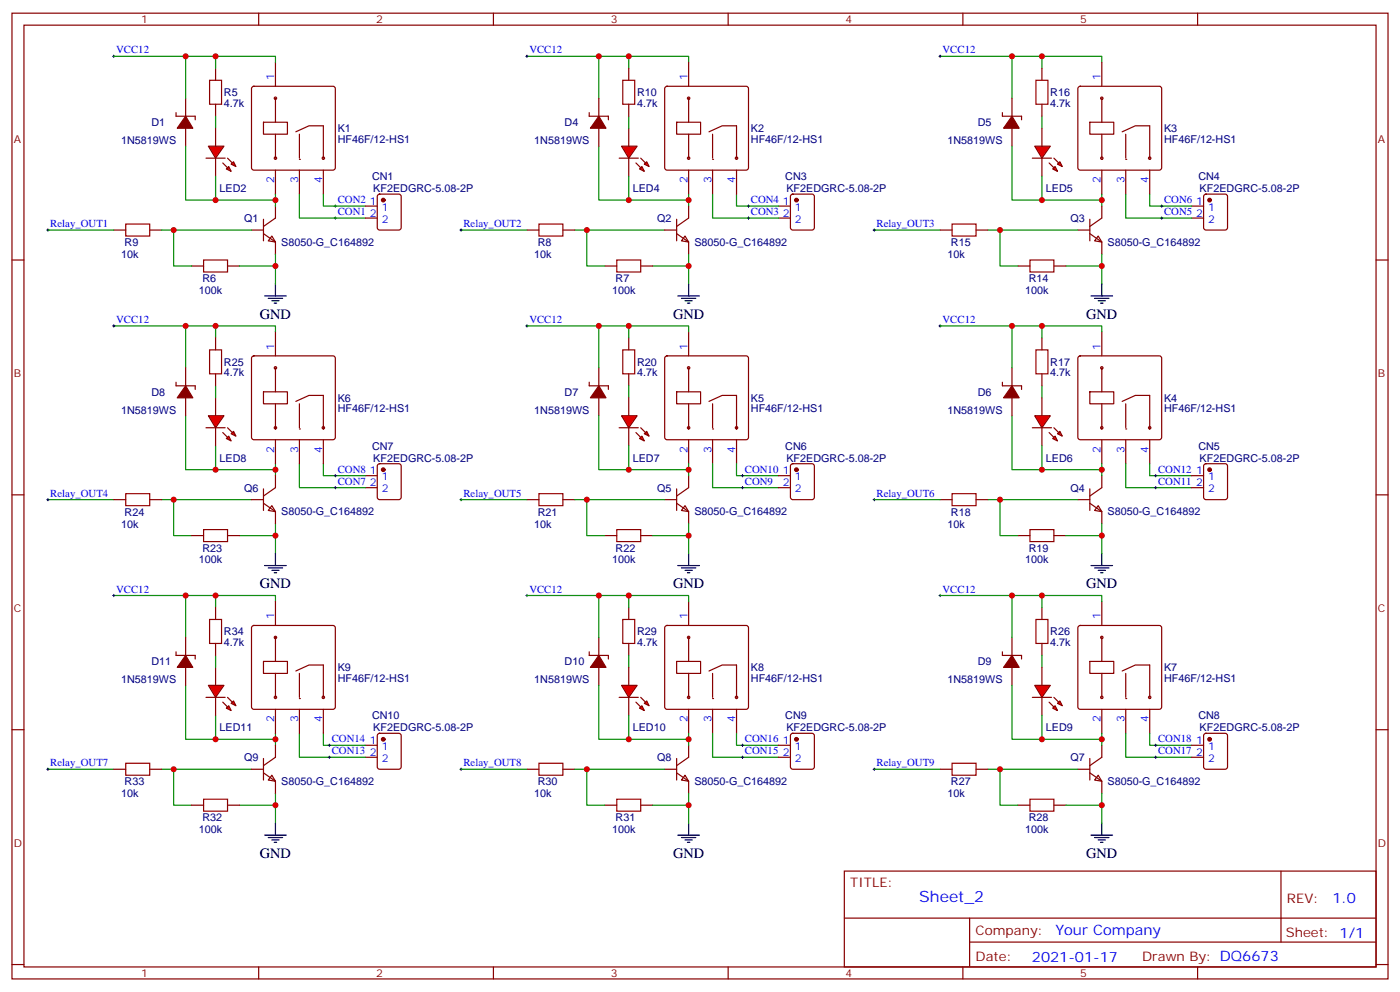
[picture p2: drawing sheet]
<svg xmlns="http://www.w3.org/2000/svg" width="412mm" height="292mm" viewBox="0 0 412 292" stroke-linecap="round" stroke-linejoin="round" font-family="sans-serif">
<g fill="none" stroke="#870000" stroke-width=".35">
<path d="M3.5 3.9h405.4v284.3h-405.4zM7.1 7.4h398.2v277.3h-398.2zM76.2 3.9v3.5M145.3 3.9v3.5M214.5 3.9v3.5M283.6 3.9v3.5M352.8 3.9v3.5M63.5 20.1v3.5M63.5 30.7v3.5M3.5 76.6h3.6M405.3 76.6h3.6M3.5 145.7h3.6"/>
<path d="M405.3 145.7h3.6M3.5 214.8h3.6M405.3 214.8h3.6M248.7 256.5h156.6v28.2h-156.6zM377.3 256.5v20.9M248.7 270.3h156.5M285.6 277.4h119.6M285.6 270.3v14.1M3.5 284h3.6M76.2 284.7v3.5M145.3 284.7v3.5M214.5 284.7v3.5"/>
<path d="M283.6 284.7v3.5M352.8 284.7v3.5M405.3 284h3.6"/>
</g>
<path d="M61.7 23.6h3.6v7.1h-3.6z" fill="none" stroke="#a10000" stroke-width=".35"/>
<path d="M63.5 34.2v3.5" fill="none" stroke="#008700" stroke-width=".35"/>
<path d="M33.2 16.6h.7M33.5 16.2v.7M13.8 67.7h.7M14.1 67.4v.7" fill="none" stroke="#000" stroke-width=".29"/>
<g fill="#f00" stroke="#870000" stroke-width=".35">
<path d="M61.4 43h4.6l-2.5 3.6z"/>
<path d="M60.7 46.6h5.6z"/>
</g>
<g fill="#870000" stroke="#870000" stroke-width=".35">
<path d="M67 46.6l1.4 1.4z"/>
<path d="M65.6 48l1.4 1.4z"/>
</g>
<g fill="#f00" stroke="#870000" stroke-width=".35">
<path d="M68.8 47.6l.7 1.4-1.4-.7z"/>
<path d="M66.7 49.7l.7-.7 .7 1.4z"/>
</g>
<g fill="none" stroke="#870000" stroke-width=".35">
<path d="M81.1 18.3v7.1M63.5 37.7v5.3M74.3 25.6l.5-.2h23.3l.5 .2 .2 .5v23.3l-.3 .5-.4 .2h-23.3l-.5-.2-.2-.5v-23.3zM77.6 36h7.1v3.5h-7.1zM81.1 28.9v7.1M81.1 39.5v7.1M88.2 39.5v7.1M95.2 37h-4.2l-3.9 1.8M63.5 46.6v5.3M81.1 50.1v7.1M88.2 50.1v7.1M95.2 50.1v7.1"/>
<circle cx="81.1" cy="28.9" r=".35"/>
<circle cx="81.1" cy="46.6" r=".35"/>
<circle cx="95.2" cy="46.6" r=".35"/>
</g>
<circle cx="88.2" cy="46.9" r=".18" fill="#870000"/>
<g fill="none" stroke="#870000" stroke-width=".35">
<path d="M202.8 18.3v7.1M51.9 33.2v1h5.6v1.1M54.7 28.9v5.3M54.7 37.7v5.3M95.2 37v9.6M173.6 33.2v1h5.6v1.1M176.4 28.9v5.3M176.4 37.7v5.3M196 25.6l.5-.2h23.3l.5 .2 .2 .5v23.3l-.2 .5-.5 .2h-23.3l-.5-.2-.2-.5v-23.3zM199.3 36h7.1v3.5h-7.1zM202.8 28.9v7.1M202.8 39.5v7.1"/>
<path d="M209.9 39.5v7.1M217 37h-4.3l-3.9 1.8M111.4 57.4l.4-.2h5.7l.6 .4 .1 9.4-.5 .7h-5.9l-.6-.4-.1-9.4zM202.8 50.1v7.1M209.9 50.1v7.1M217 50.1v7.1M233.1 57.4l.4-.2h5.7l.6 .4 .1 9.4-.5 .7h-5.9l-.6-.4-.1-9.4zM33.5 67.7h3.5M44.1 67.7h3.5M56.4 78.3h3.6M67 78.3h3.6M74.1 67.7h3.5"/>
<path d="M77.6 68.8l3.5 2.5v3.5M77.6 64.6v6.3M80.1 69.5l1 1.8-2.1-.4zM81.1 60.7v3.5l-3.5 2.5M107.6 60.7h3.5M107.6 64.2h3.5M155.2 67.7h3.5M165.8 67.7h3.5M178.2 78.3h3.5M188.7 78.3h3.6M195.8 67.7h3.5M199.3 68.8l3.5 2.5v3.5"/>
<path d="M199.3 64.6v6.3M201.8 69.5l1 1.8-2.1-.4zM202.8 60.7v3.5l-3.5 2.5M229.3 60.7h3.5M229.3 64.2h3.5"/>
<circle cx="202.8" cy="28.9" r=".35"/>
<circle cx="202.8" cy="46.6" r=".35"/>
<circle cx="217" cy="46.6" r=".35"/>
</g>
<g fill="none" stroke="#008700" stroke-width=".35">
<path d="M33.5 16.6h47.6v1.7M54.7 16.6v12.3M63.5 16.6v3.5M155.2 16.6h47.6v1.7M176.4 16.6v12.3M185.2 16.6v3.5M54.7 43v15.9h8.8M63.5 51.9v7h17.6v-1.7M81.1 58.9v1.8M88.2 57.2v7h19.4M95.2 57.2v3.5h12.4M176.4 43v15.9h8.8"/>
<path d="M185.2 51.9v7h17.6v-1.7M202.8 58.9v1.8M209.9 57.2v7h19.4M217 57.2v3.5h12.3M14.1 67.7h19.4M47.6 67.7h26.5M51.2 67.7v10.6h5.2M70.6 78.3h10.5M81.1 74.8v8.8M135.8 67.7h19.4M169.3 67.7h26.5M172.9 67.7v10.6h5.3"/>
<path d="M192.3 78.3h10.5M202.8 74.8v8.8"/>
</g>
<path d="M98.4 64.2h.7M98.4 60.7h.7M98.8 60.3v.7M98.8 63.9v.7" fill="none" stroke="#000" stroke-width=".29"/>
<path d="M37 66h7.1v3.5h-7.1zM60 76.6h7v3.5h-7zM158.7 66h7.1v3.5h-7.1zM181.7 76.6h7v3.5h-7z" fill="none" stroke="#a10000" stroke-width=".35"/>
<path d="M78 87.1h6.3M79 87.8h4.3M80.1 88.5h2.1M80.8 89.3h.7M81.1 83.6v3.5M199.7 87.1h6.3M200.7 87.8h4.3M201.8 88.5h2.1M202.5 89.3h.7M202.8 83.6v3.5" fill="none" stroke="#000" stroke-width=".35"/>
<g fill="#870000" stroke="#870000" stroke-width=".35">
<path d="M54.7 34.2l2.1 3.5h-4.6z"/>
<path d="M176.4 34.2l2.1 3.5h-4.6z"/>
<circle cx="112.9" cy="58.9" r=".53"/>
<circle cx="234.6" cy="58.9" r=".53"/>
</g>
<circle cx="209.9" cy="46.9" r=".18" fill="#870000"/>
<path d="M217 37v9.6" fill="none" stroke="#870000" stroke-width=".35"/>
<g fill="#f00" stroke="#870000" stroke-width=".35">
<path d="M183.1 43h4.6l-2.5 3.6z"/>
<path d="M182.4 46.6h5.6z"/>
</g>
<g fill="#870000" stroke="#870000" stroke-width=".35">
<path d="M188.7 46.6l1.4 1.4z"/>
<path d="M187.3 48l1.4 1.4z"/>
</g>
<g fill="#f00" stroke="#870000" stroke-width=".35">
<path d="M190.5 47.6l.7 1.4-1.4-.7z"/>
<path d="M188.4 49.7l.7-.7 .7 1.4z"/>
</g>
<g fill="none" stroke="#870000" stroke-width=".35">
<path d="M324.6 18.3v7.1M185.2 20.1v3.5M185.2 30.7v3.5M185.2 37.7v5.3M295.3 33.2v1h5.6v1.1M298.1 28.9v5.3M298.1 37.7v5.3M317.7 25.6l.5-.2h23.3l.5 .2 .2 .5v23.3l-.2 .5-.5 .2h-23.3l-.5-.2-.2-.5v-23.3zM321 36h7.1v3.5h-7.1zM324.6 28.9v7.1M324.6 39.5v7.1M331.6 39.5v7.1"/>
<path d="M338.7 37h-4.3l-3.8 1.8M185.2 46.6v5.3M324.6 50.1v7.1M331.6 50.1v7.1M338.7 50.1v7.1M354.8 57.4l.4-.2h5.7l.6 .4 .1 9.4-.5 .7h-5.9l-.6-.4-.1-9.4zM276.9 67.7h3.6M287.5 67.7h3.5M299.9 78.3h3.5M310.4 78.3h3.6M317.5 67.7h3.5M321 68.8l3.6 2.5v3.5"/>
<path d="M321 64.6v6.3M323.5 69.5l1.1 1.8-2.2-.4zM324.6 60.7v3.5l-3.6 2.5M351 60.7h3.5M351 64.2h3.5"/>
<circle cx="324.6" cy="28.9" r=".35"/>
<circle cx="324.6" cy="46.6" r=".35"/>
<circle cx="338.7" cy="46.6" r=".35"/>
</g>
<path d="M154.9 16.6h.7M155.2 16.2v.7M135.5 67.7h.7M135.8 67.4v.7" fill="none" stroke="#000" stroke-width=".29"/>
<g fill="none" stroke="#008700" stroke-width=".35">
<path d="M276.9 16.6h47.7v1.7M298.1 16.6v12.3M306.9 16.6v3.5M185.2 34.2v3.5M298.1 43v15.9h8.8M306.9 51.9v7h17.7v-1.7M324.6 58.9v1.8M331.6 57.2v7h19.4M338.7 57.2v3.5h12.3M257.5 67.7h19.4M291 67.7h26.5M294.6 67.7v10.6h5.3"/>
<path d="M314 78.3h10.6M324.6 74.8v8.8"/>
</g>
<path d="M183.4 23.6h3.6v7.1h-3.6zM280.5 66h7v3.5h-7zM303.4 76.6h7v3.5h-7z" fill="none" stroke="#a10000" stroke-width=".35"/>
<g fill="#870000" stroke="#870000" stroke-width=".35">
<path d="M298.1 34.2l2.1 3.5h-4.6z"/>
<circle cx="356.3" cy="58.9" r=".53"/>
</g>
<path d="M321.4 87.1h6.3M322.4 87.8h4.3M323.5 88.5h2.1M324.2 89.3h.7M324.6 83.6v3.5" fill="none" stroke="#000" stroke-width=".35"/>
<circle cx="331.6" cy="46.9" r=".18" fill="#870000"/>
<path d="M338.7 37v9.6" fill="none" stroke="#870000" stroke-width=".35"/>
<g fill="#f00" stroke="#870000" stroke-width=".35">
<path d="M304.8 43h4.6l-2.5 3.6z"/>
<path d="M304.1 46.6h5.6z"/>
</g>
<g fill="#870000" stroke="#870000" stroke-width=".35">
<path d="M310.4 46.6l1.5 1.4z"/>
<path d="M309 48l1.4 1.4z"/>
</g>
<g fill="#f00" stroke="#870000" stroke-width=".35">
<path d="M311.5 48.3l.7-.7 .7 1.4z"/>
<path d="M310.1 49.7l.7-.7 .7 1.4z"/>
</g>
<path d="M306.9 20.1v3.5M306.9 30.7v3.5M306.9 37.7v5.3M306.9 46.6v5.3M306.9 99.5v3.5M306.9 110.1v3.5" fill="none" stroke="#870000" stroke-width=".35"/>
<path d="M276.6 16.6h.7M276.9 16.2v.7M257.2 67.7h.7M257.5 67.4v.7M276.6 96h.7M276.9 95.6v.7M257.2 147.1h.7M257.5 146.8v.7" fill="none" stroke="#000" stroke-width=".29"/>
<path d="M306.9 34.2v3.5M306.9 113.6v3.5" fill="none" stroke="#008700" stroke-width=".35"/>
<path d="M305.2 23.6h3.5v7.1h-3.5zM305.2 103h3.5v7.1h-3.5z" fill="none" stroke="#a10000" stroke-width=".35"/>
<g fill="#f00" stroke="#870000" stroke-width=".35">
<path d="M304.8 122.4h4.6l-2.5 3.5z"/>
<path d="M304.1 125.9h5.6z"/>
</g>
<g fill="#870000" stroke="#870000" stroke-width=".35">
<path d="M310.4 125.9l1.5 1.5z"/>
<path d="M309 127.4l1.4 1.4z"/>
</g>
<g fill="#f00" stroke="#870000" stroke-width=".35">
<path d="M311.5 127.7l.7-.7 .7 1.4z"/>
<path d="M310.1 129.1l.7-.7 .7 1.4z"/>
</g>
<g fill="none" stroke="#870000" stroke-width=".35">
<path d="M324.6 97.7v7.1M306.9 117.1v5.3M317.7 105l.5-.2h23.3l.5 .2 .2 .5v23.3l-.2 .5-.5 .2h-23.3l-.5-.3-.2-.4v-23.3zM321 115.4h7.1v3.5h-7.1zM324.6 108.3v7.1M324.6 118.9v7M331.6 118.9v7M338.7 116.4h-4.3l-3.8 1.8M306.9 125.9v5.3M324.6 129.5v7M331.6 129.5v7M338.7 129.5v7"/>
<circle cx="324.6" cy="108.3" r=".35"/>
<circle cx="324.6" cy="125.9" r=".35"/>
<circle cx="338.7" cy="125.9" r=".35"/>
</g>
<circle cx="331.6" cy="126.3" r=".18" fill="#870000"/>
<g fill="none" stroke="#870000" stroke-width=".35">
<path d="M185.2 99.5v3.5M185.2 110.1v3.5M295.3 112.5v1.1h5.6v1.1M298.1 108.3v5.3M298.1 117.1v5.3M338.7 116.4v9.5M354.8 136.7l.4-.2h5.7l.6 .5 .1 9.4-.5 .7h-5.9l-.6-.5-.1-9.4zM276.9 147.1h3.6M287.5 147.1h3.5M299.9 157.7h3.5M310.4 157.7h3.6M317.5 147.1h3.5"/>
<path d="M321 148.2l3.6 2.4v3.6M321 143.9v6.4M323.5 148.9l1.1 1.7-2.2-.3zM324.6 140.1v3.5l-3.6 2.5M351 140.1h3.5M351 143.6h3.5"/>
</g>
<g fill="none" stroke="#008700" stroke-width=".35">
<path d="M276.9 96h47.7v1.7M298.1 96v12.3M306.9 96v3.5M185.2 113.6v3.5M298.1 122.4v15.9h8.8M306.9 131.2v7.1h17.7v-1.8M324.6 138.3v1.8M331.6 136.5v7.1h19.4M338.7 136.5v3.6h12.3M257.5 147.1h19.4M291 147.1h26.5M294.6 147.1v10.6h5.3"/>
<path d="M314 157.7h10.6M324.6 154.2v8.8"/>
</g>
<path d="M183.4 103h3.6v7.1h-3.6zM280.5 145.3h7v3.6h-7zM303.4 155.9h7v3.6h-7z" fill="none" stroke="#a10000" stroke-width=".35"/>
<path d="M321.4 166.5h6.3M322.4 167.2h4.3M323.5 167.9h2.1M324.2 168.6h.7M324.6 163v3.5" fill="none" stroke="#000" stroke-width=".35"/>
<g fill="#870000" stroke="#870000" stroke-width=".35">
<path d="M298.1 113.6l2.1 3.5h-4.6z"/>
<circle cx="356.3" cy="138.3" r=".53"/>
</g>
<path d="M154.9 96h.7M155.2 95.6v.7M135.5 147.1h.7M135.8 146.8v.7" fill="none" stroke="#000" stroke-width=".29"/>
<g fill="#f00" stroke="#870000" stroke-width=".35">
<path d="M183.1 122.4h4.6l-2.5 3.5z"/>
<path d="M182.4 125.9h5.6z"/>
</g>
<g fill="#870000" stroke="#870000" stroke-width=".35">
<path d="M188.7 125.9l1.4 1.5z"/>
<path d="M187.3 127.4l1.4 1.4z"/>
</g>
<g fill="#f00" stroke="#870000" stroke-width=".35">
<path d="M189.8 127.7l.7-.7 .7 1.4z"/>
<path d="M188.4 129.1l.7-.7 .7 1.4z"/>
</g>
<g fill="none" stroke="#870000" stroke-width=".35">
<path d="M202.8 97.7v7.1M185.2 117.1v5.3M196 105l.5-.2h23.3l.5 .2 .2 .5v23.3l-.2 .5-.5 .2h-23.3l-.5-.3-.2-.4v-23.3zM199.3 115.4h7.1v3.5h-7.1zM202.8 108.3v7.1M202.8 118.9v7M209.9 118.9v7M217 116.4h-4.3l-3.9 1.8M185.2 125.9v5.3M202.8 129.5v7M209.9 129.5v7M217 129.5v7"/>
<circle cx="202.8" cy="108.3" r=".35"/>
<circle cx="202.8" cy="125.9" r=".35"/>
<circle cx="217" cy="125.9" r=".35"/>
</g>
<circle cx="209.9" cy="126.3" r=".18" fill="#870000"/>
<g fill="none" stroke="#870000" stroke-width=".35">
<path d="M81.1 97.7v7.1M51.9 112.5v1.1h5.6v1.1M54.7 108.3v5.3M54.7 117.1v5.3M74.3 105l.5-.2h23.3l.5 .2 .2 .5v23.3l-.3 .5-.4 .2h-23.3l-.5-.3-.2-.4v-23.3zM77.6 115.4h7.1v3.5h-7.1zM81.1 108.3v7.1M81.1 118.9v7M88.2 118.9v7M95.2 116.4h-4.2l-3.9 1.8M173.6 112.5v1.1h5.6v1.1M176.4 108.3v5.3"/>
<path d="M176.4 117.1v5.3M217 116.4v9.5M81.1 129.5v7M88.2 129.5v7M95.2 129.5v7M111.4 136.7l.4-.2h5.7l.6 .5 .1 9.4-.5 .7h-5.9l-.6-.5-.1-9.4zM233.1 136.7l.4-.2h5.7l.6 .5 .1 9.4-.5 .7h-5.9l-.6-.5-.1-9.4zM33.5 147.1h3.5M44.1 147.1h3.5M56.4 157.7h3.6M67 157.7h3.6M74.1 147.1h3.5"/>
<path d="M77.6 148.2l3.5 2.4v3.6M77.6 143.9v6.4M80.1 148.9l1 1.7-2.1-.3zM81.1 140.1v3.5l-3.5 2.5M107.6 140.1h3.5M107.6 143.6h3.5M155.2 147.1h3.5M165.8 147.1h3.5M178.2 157.7h3.5M188.7 157.7h3.6M195.8 147.1h3.5M199.3 148.2l3.5 2.4v3.6"/>
<path d="M199.3 143.9v6.4M201.8 148.9l1 1.7-2.1-.3zM202.8 140.1v3.5l-3.5 2.5M229.3 140.1h3.5M229.3 143.6h3.5"/>
<circle cx="81.1" cy="108.3" r=".35"/>
<circle cx="81.1" cy="125.9" r=".35"/>
<circle cx="95.2" cy="125.9" r=".35"/>
</g>
<g fill="none" stroke="#008700" stroke-width=".35">
<path d="M33.5 96h47.6v1.7M54.7 96v12.3M63.5 96v3.5M155.2 96h47.6v1.7M176.4 96v12.3M185.2 96v3.5M54.7 122.4v15.9h8.8M63.5 131.2v7.1h17.6v-1.8M81.1 138.3v1.8M88.2 136.5v7.1h19.4M95.2 136.5v3.6h12.4M176.4 122.4v15.9h8.8"/>
<path d="M185.2 131.2v7.1h17.6v-1.8M202.8 138.3v1.8M209.9 136.5v7.1h19.4M217 136.5v3.6h12.3M14.1 147.1h19.4M47.6 147.1h26.5M51.2 147.1v10.6h5.2M70.6 157.7h10.5M81.1 154.2v8.8M135.8 147.1h19.4M169.3 147.1h26.5M172.9 147.1v10.6h5.3"/>
<path d="M192.3 157.7h10.5M202.8 154.2v8.8"/>
</g>
<path d="M37 145.3h7.1v3.6h-7.1zM60 155.9h7v3.6h-7zM158.7 145.3h7.1v3.6h-7.1zM181.7 155.9h7v3.6h-7z" fill="none" stroke="#a10000" stroke-width=".35"/>
<path d="M78 166.5h6.3M79 167.2h4.3M80.1 167.9h2.1M80.8 168.6h.7M81.1 163v3.5M199.7 166.5h6.3M200.7 167.2h4.3M201.8 167.9h2.1M202.5 168.6h.7M202.8 163v3.5" fill="none" stroke="#000" stroke-width=".35"/>
<g fill="#870000" stroke="#870000" stroke-width=".35">
<path d="M176.4 113.6l2.1 3.5h-4.6z"/>
<path d="M54.7 113.6l2.1 3.5h-4.6z"/>
<circle cx="234.6" cy="138.3" r=".53"/>
<circle cx="112.9" cy="138.3" r=".53"/>
</g>
<circle cx="88.2" cy="126.3" r=".18" fill="#870000"/>
<path d="M95.2 116.4v9.5" fill="none" stroke="#870000" stroke-width=".35"/>
<g fill="#f00" stroke="#870000" stroke-width=".35">
<path d="M61.4 122.4h4.6l-2.5 3.5z"/>
<path d="M60.7 125.9h5.6z"/>
</g>
<g fill="#870000" stroke="#870000" stroke-width=".35">
<path d="M67 125.9l1.4 1.5z"/>
<path d="M65.6 127.4l1.4 1.4z"/>
</g>
<g fill="#f00" stroke="#870000" stroke-width=".35">
<path d="M68.1 127.7l.7-.7 .7 1.4z"/>
<path d="M66.7 129.1l.7-.7 .7 1.4z"/>
</g>
<path d="M63.5 99.5v3.5M63.5 110.1v3.5M63.5 117.1v5.3M63.5 125.9v5.3M306.9 178.9v3.5M306.9 189.4v3.6" fill="none" stroke="#870000" stroke-width=".35"/>
<path d="M33.2 96h.7M33.5 95.6v.7M13.8 147.1h.7M14.1 146.8v.7M276.6 175.3h.7M276.9 175v.7M257.2 226.5h.7M257.5 226.1v.7" fill="none" stroke="#000" stroke-width=".29"/>
<path d="M63.5 113.6v3.5M306.9 193v3.5" fill="none" stroke="#008700" stroke-width=".35"/>
<path d="M61.7 103h3.6v7.1h-3.6zM305.2 182.4h3.5v7h-3.5z" fill="none" stroke="#a10000" stroke-width=".35"/>
<g fill="#f00" stroke="#870000" stroke-width=".35">
<path d="M304.8 201.8h4.6l-2.5 3.5z"/>
<path d="M304.1 205.3h5.6z"/>
</g>
<g fill="#870000" stroke="#870000" stroke-width=".35">
<path d="M310.4 205.3l1.5 1.4z"/>
<path d="M309 206.7l1.4 1.4z"/>
</g>
<g fill="#f00" stroke="#870000" stroke-width=".35">
<path d="M311.5 207.1l.7-.7 .7 1.4z"/>
<path d="M310.1 208.5l.7-.7 .7 1.4z"/>
</g>
<g fill="none" stroke="#870000" stroke-width=".35">
<path d="M324.6 177.1v7.1M306.9 196.5v5.3M317.7 184.4l.5-.2h23.3l.5 .2 .2 .5v23.2l-.2 .5-.5 .2h-23.3l-.5-.2-.2-.5v-23.2zM321 194.7h7.1v3.6h-7.1zM324.6 187.7v7M324.6 198.3v7M331.6 198.3v7M338.7 195.8h-4.3l-3.8 1.8M306.9 205.3v5.3M324.6 208.8v7.1M331.6 208.8v7.1M338.7 208.8v7.1"/>
<circle cx="324.6" cy="187.7" r=".35"/>
<circle cx="324.6" cy="205.3" r=".35"/>
<circle cx="338.7" cy="205.3" r=".35"/>
</g>
<circle cx="331.6" cy="205.7" r=".18" fill="#870000"/>
<g fill="none" stroke="#870000" stroke-width=".35">
<path d="M185.2 178.9v3.5M185.2 189.4v3.6M295.3 191.9v1.1h5.6v1M298.1 187.7v5.3M298.1 196.5v5.3M338.7 195.8v9.5M324.6 219.4v3.6l-3.6 2.4M351 219.4h3.5M354.8 216.1l.4-.2h5.7l.6 .4 .1 9.5-.5 .6-5.9 .1-.6-.5-.1-9.4zM276.9 226.5h3.6M287.5 226.5h3.5M299.9 237.1h3.5"/>
<path d="M310.4 237.1h3.6M317.5 226.5h3.5M321 227.5l3.6 2.5v3.5M321 223.3v6.4M323.5 228.2l1.1 1.8-2.2-.3zM351 223h3.5"/>
</g>
<g fill="none" stroke="#008700" stroke-width=".35">
<path d="M276.9 175.3h47.7v1.8M298.1 175.3v12.4M306.9 175.3v3.6M185.2 193v3.5M298.1 201.8v15.9h8.8M306.9 210.6v7.1h17.7v-1.8M324.6 217.7v1.7M331.6 215.9v7.1h19.4M338.7 215.9v3.5h12.3M257.5 226.5h19.4M291 226.5h26.5M294.6 226.5v10.6h5.3"/>
<path d="M314 237.1h10.6M324.6 233.5v8.9"/>
</g>
<path d="M183.4 182.4h3.6v7h-3.6zM280.5 224.7h7v3.5h-7zM303.4 235.3h7v3.5h-7z" fill="none" stroke="#a10000" stroke-width=".35"/>
<path d="M321.4 245.9h6.3M322.4 246.6h4.3M323.5 247.3h2.1M324.2 248h.7M324.6 242.4v3.5" fill="none" stroke="#000" stroke-width=".35"/>
<g fill="#870000" stroke="#870000" stroke-width=".35">
<path d="M298.1 193l2.1 3.5h-4.6z"/>
<circle cx="356.3" cy="217.7" r=".53"/>
</g>
<path d="M154.9 175.3h.7M155.2 175v.7M135.5 226.5h.7M135.8 226.1v.7" fill="none" stroke="#000" stroke-width=".29"/>
<g fill="#f00" stroke="#870000" stroke-width=".35">
<path d="M183.1 201.8h4.6l-2.5 3.5z"/>
<path d="M182.4 205.3h5.6z"/>
</g>
<g fill="#870000" stroke="#870000" stroke-width=".35">
<path d="M188.7 205.3l1.4 1.4z"/>
<path d="M187.3 206.7l1.4 1.4z"/>
</g>
<g fill="#f00" stroke="#870000" stroke-width=".35">
<path d="M190.5 206.4l.7 1.4-1.4-.7z"/>
<path d="M188.4 208.5l.7-.7 .7 1.4z"/>
</g>
<g fill="none" stroke="#870000" stroke-width=".35">
<path d="M202.8 177.1v7.1M185.2 196.5v5.3M196 184.4l.5-.2h23.3l.5 .2 .2 .5v23.2l-.2 .5-.5 .2h-23.3l-.5-.2-.2-.5v-23.2zM199.3 194.7h7.1v3.6h-7.1zM202.8 187.7v7M202.8 198.3v7M209.9 198.3v7M217 195.8h-4.3l-3.9 1.8M185.2 205.3v5.3M202.8 208.8v7.1M209.9 208.8v7.1M217 208.8v7.1"/>
<circle cx="202.8" cy="187.7" r=".35"/>
<circle cx="202.8" cy="205.3" r=".35"/>
<circle cx="217" cy="205.3" r=".35"/>
</g>
<circle cx="209.9" cy="205.7" r=".18" fill="#870000"/>
<g fill="none" stroke="#870000" stroke-width=".35">
<path d="M81.1 177.1v7.1M51.9 191.9v1.1h5.6v1M54.7 187.7v5.3M54.7 196.5v5.3M74.3 184.4l.5-.2h23.3l.5 .2 .2 .5v23.2l-.3 .5-.4 .2h-23.3l-.5-.2-.2-.5v-23.2zM77.6 194.7h7.1v3.6h-7.1zM81.1 187.7v7M81.1 198.3v7M88.2 198.3v7M95.2 195.8h-4.2l-3.9 1.8M173.6 191.9v1.1h5.6v1M176.4 187.7v5.3"/>
<path d="M176.4 196.5v5.3M217 195.8v9.5M81.1 208.8v7.1M81.1 219.4v3.6l-3.5 2.4M88.2 208.8v7.1M95.2 208.8v7.1M107.6 219.4h3.5M111.4 216.1l.4-.2h5.7l.6 .4 .1 9.5-.5 .6-5.9 .1-.6-.5-.1-9.4zM202.8 219.4v3.6l-3.5 2.4M229.3 219.4h3.5M233.1 216.1l.4-.2h5.7l.6 .4 .1 9.5-.5 .6-5.9 .1-.6-.5-.1-9.4zM33.5 226.5h3.5"/>
<path d="M44.1 226.5h3.5M56.4 237.1h3.6M67 237.1h3.6M74.1 226.5h3.5M77.6 227.5l3.5 2.5v3.5M77.6 223.3v6.4M80.1 228.2l1 1.8-2.1-.3zM107.6 223h3.5M155.2 226.5h3.5M165.8 226.5h3.5M178.2 237.1h3.5M188.7 237.1h3.6"/>
<path d="M195.8 226.5h3.5M199.3 227.5l3.5 2.5v3.5M199.3 223.3v6.4M201.8 228.2l1 1.8-2.1-.3zM229.3 223h3.5"/>
<circle cx="81.1" cy="187.7" r=".35"/>
<circle cx="81.1" cy="205.3" r=".35"/>
<circle cx="95.3" cy="205.3" r=".35"/>
</g>
<g fill="none" stroke="#008700" stroke-width=".35">
<path d="M33.5 175.3h47.6v1.8M54.7 175.3v12.4M63.5 175.3v3.6M155.2 175.3h47.6v1.8M176.4 175.3v12.4M185.2 175.3v3.6M54.7 201.8v15.9h8.8M63.5 210.6v7.1h17.6v-1.8M81.1 217.7v1.7M88.2 215.9v7.1h19.4M95.2 215.9v3.5h12.4M176.4 201.8v15.9h8.8"/>
<path d="M185.2 210.6v7.1h17.6v-1.8M202.8 217.7v1.7M209.9 215.9v7.1h19.4M217 215.9v3.5h12.3M14.1 226.5h19.4M47.6 226.5h26.5M51.2 226.5v10.6h5.2M70.6 237.1h10.5M81.1 233.5v8.9M135.8 226.5h19.4M169.3 226.5h26.5M172.9 226.5v10.6h5.3"/>
<path d="M192.3 237.1h10.5M202.8 233.5v8.9"/>
</g>
<path d="M37 224.7h7.1v3.5h-7.1zM60 235.3h7v3.5h-7zM158.7 224.7h7.1v3.5h-7.1zM181.7 235.3h7v3.5h-7z" fill="none" stroke="#a10000" stroke-width=".35"/>
<path d="M78 245.9h6.3M79 246.6h4.3M80.1 247.3h2.1M80.8 248h.7M81.1 242.4v3.5M199.7 245.9h6.3M200.7 246.6h4.3M201.8 247.3h2.1M202.5 248h.7M202.8 242.4v3.5" fill="none" stroke="#000" stroke-width=".35"/>
<g fill="#870000" stroke="#870000" stroke-width=".35">
<path d="M176.4 193l2.1 3.5h-4.6z"/>
<path d="M54.7 193l2.1 3.5h-4.6z"/>
<circle cx="234.6" cy="217.7" r=".53"/>
<circle cx="112.9" cy="217.7" r=".53"/>
</g>
<circle cx="88.2" cy="205.7" r=".18" fill="#870000"/>
<path d="M95.2 195.8v9.5" fill="none" stroke="#870000" stroke-width=".35"/>
<g fill="#f00" stroke="#870000" stroke-width=".35">
<path d="M61.4 201.8h4.6l-2.5 3.5z"/>
<path d="M60.7 205.3h5.6z"/>
</g>
<g fill="#870000" stroke="#870000" stroke-width=".35">
<path d="M67 205.3l1.4 1.4z"/>
<path d="M65.6 206.7l1.4 1.4z"/>
</g>
<g fill="#f00" stroke="#870000" stroke-width=".35">
<path d="M68.1 207.1l.7-.7 .7 1.4z"/>
<path d="M66.7 208.5l.7-.7 .7 1.4z"/>
</g>
<path d="M63.5 178.9v3.5M63.5 189.4v3.6M63.5 196.5v5.3M63.5 205.3v5.3" fill="none" stroke="#870000" stroke-width=".35"/>
<g fill="none" stroke="#000" stroke-width=".29">
<path d="M220.1 64.2h.7M220.1 60.7h.7M220.5 60.3v.7M220.5 63.9v.7M341.8 64.2h.7M341.8 60.7h.7M342.2 60.3v.7M342.2 63.9v.7M98.8 139.7v.7M218.7 139.7v.7M340.4 139.7v.7M98.4 143.6h.7"/>
<path d="M98.4 140.1h.7M98.8 143.2v.7M218.4 143.6h.7M218.4 140.1h.7M218.7 143.2v.7M340.1 143.6h.7M340.1 140.1h.7M340.4 143.2v.7M33.2 175.3h.7M33.5 175v.7M96.7 219.4h.7M97 219.1v.7"/>
<path d="M218.4 219.4h.7M218.7 219.1v.7M340.1 219.4h.7M340.4 219.1v.7M13.8 226.5h.7M14.1 226.1v.7M96.7 223h.7M97 222.6v.7M218.4 223h.7M218.7 222.6v.7M340.1 223h.7M340.4 222.6v.7"/>
</g>
<path d="M63.5 193v3.5" fill="none" stroke="#008700" stroke-width=".35"/>
<path d="M61.7 182.4h3.6v7h-3.6z" fill="none" stroke="#a10000" stroke-width=".35"/>
<g fill="#c00">
<circle cx="63.5" cy="16.6" r=".88"/>
<circle cx="81.1" cy="58.9" r=".88"/>
<circle cx="54.7" cy="16.6" r=".88"/>
<circle cx="63.5" cy="58.9" r=".88"/>
<circle cx="51.2" cy="67.7" r=".88"/>
<circle cx="81.1" cy="78.3" r=".88"/>
<circle cx="202.8" cy="78.3" r=".88"/>
<circle cx="172.9" cy="67.7" r=".88"/>
<circle cx="185.2" cy="58.9" r=".88"/>
<circle cx="176.4" cy="16.6" r=".88"/>
<circle cx="202.8" cy="58.9" r=".88"/>
<circle cx="185.2" cy="16.6" r=".88"/>
<circle cx="324.6" cy="78.3" r=".88"/>
<circle cx="294.6" cy="67.7" r=".88"/>
<circle cx="306.9" cy="58.9" r=".88"/>
<circle cx="298.1" cy="16.6" r=".88"/>
<circle cx="324.6" cy="58.9" r=".88"/>
<circle cx="306.9" cy="16.6" r=".88"/>
<circle cx="306.9" cy="96" r=".88"/>
<circle cx="324.6" cy="138.3" r=".88"/>
<circle cx="298.1" cy="96" r=".88"/>
<circle cx="306.9" cy="138.3" r=".88"/>
<circle cx="294.6" cy="147.1" r=".88"/>
<circle cx="324.6" cy="157.7" r=".88"/>
<circle cx="185.2" cy="96" r=".88"/>
<circle cx="202.8" cy="138.3" r=".88"/>
<circle cx="176.4" cy="96" r=".88"/>
<circle cx="185.2" cy="138.3" r=".88"/>
<circle cx="172.9" cy="147.1" r=".88"/>
<circle cx="202.8" cy="157.7" r=".88"/>
<circle cx="81.1" cy="157.7" r=".88"/>
<circle cx="51.2" cy="147.1" r=".88"/>
<circle cx="63.5" cy="138.3" r=".88"/>
<circle cx="54.7" cy="96" r=".88"/>
<circle cx="81.1" cy="138.3" r=".88"/>
<circle cx="63.5" cy="96" r=".88"/>
<circle cx="306.9" cy="175.3" r=".88"/>
<circle cx="324.6" cy="217.7" r=".88"/>
<circle cx="298.1" cy="175.3" r=".88"/>
<circle cx="306.9" cy="217.7" r=".88"/>
<circle cx="294.6" cy="226.5" r=".88"/>
<circle cx="324.6" cy="237.1" r=".88"/>
<circle cx="185.2" cy="175.3" r=".88"/>
<circle cx="202.8" cy="217.7" r=".88"/>
<circle cx="176.4" cy="175.3" r=".88"/>
<circle cx="185.2" cy="217.7" r=".88"/>
<circle cx="172.9" cy="226.5" r=".88"/>
<circle cx="202.8" cy="237.1" r=".88"/>
<circle cx="81.1" cy="237.1" r=".88"/>
<circle cx="51.2" cy="226.5" r=".88"/>
<circle cx="63.5" cy="217.7" r=".88"/>
<circle cx="54.7" cy="175.3" r=".88"/>
<circle cx="81.1" cy="217.7" r=".88"/>
<circle cx="63.5" cy="175.3" r=".88"/>
</g>
<text font-size="4.6" fill="#00f" x="270.8" y="265.5">Sheet_2</text>
<g font-size="4.2">
<text x="76.6" y="93.9">GND</text>
<text x="198.3" y="93.9">GND</text>
<text x="320" y="93.9">GND</text>
<text x="76.6" y="173.2">GND</text>
<text x="198.3" y="173.2">GND</text>
<text x="320" y="173.2">GND</text>
<text x="76.6" y="252.6">GND</text>
<text x="198.3" y="252.6">GND</text>
<text x="320" y="252.6">GND</text>
</g>
<g font-size="4.2" fill="#00f">
<text x="392.5" y="265.7">1.0</text>
<text x="310.9" y="275.3">Your Company</text>
<text x="304" y="283.1">2021-01-17</text>
</g>
<g font-size="3.9" fill="#800">
<text x="250.5" y="261.1">TITLE:</text>
<text x="379.1" y="265.7">REV:</text>
<text x="287.4" y="275.3">Company:</text>
<text x="378.7" y="275.9">Sheet: 1/1</text>
<text x="287.4" y="282.9">Date:</text>
<text x="336.4" y="283">Drawn By: DQ6673</text>
</g>
<g font-size="3.2" fill="#800">
<text x="41.6" y="6.9">1</text>
<text x="110.8" y="6.9">2</text>
<text x="179.9" y="6.9">3</text>
<text x="249.1" y="6.9">4</text>
<text x="318.2" y="6.9">5</text>
<text x="4.1" y="42">A</text>
<text x="405.9" y="42">A</text>
<text x="4.1" y="111.1">B</text>
<text x="405.9" y="111.1">B</text>
<text x="4.1" y="180.3">C</text>
<text x="405.9" y="180.3">C</text>
<text x="4.1" y="249.4">D</text>
<text x="405.9" y="249.4">D</text>
<text x="41.6" y="287.7">1</text>
<text x="110.8" y="287.7">2</text>
<text x="179.9" y="287.7">3</text>
<text x="249.1" y="287.7">4</text>
<text x="318.2" y="287.7">5</text>
</g>
<g font-size="3.2" fill="#00f">
<text x="34.2" y="15.7">VCC12</text>
<text x="155.9" y="15.7">VCC12</text>
<text x="277.6" y="15.7">VCC12</text>
<text x="80.8" y="23.6" transform="rotate(-90 80.8 23.6)">1</text>
<text x="202.5" y="23.6" transform="rotate(-90 202.5 23.6)">1</text>
<text x="324.2" y="23.6" transform="rotate(-90 324.2 23.6)">1</text>
<text x="80.8" y="53.9" transform="rotate(-90 80.8 53.9)">2</text>
<text x="87.8" y="53.9" transform="rotate(-90 87.8 53.9)">3</text>
<text x="94.9" y="53.9" transform="rotate(-90 94.9 53.9)">4</text>
<text x="202.5" y="53.9" transform="rotate(-90 202.5 53.9)">2</text>
<text x="209.5" y="53.9" transform="rotate(-90 209.5 53.9)">3</text>
<text x="216.6" y="53.9" transform="rotate(-90 216.6 53.9)">4</text>
<text x="324.2" y="53.9" transform="rotate(-90 324.2 53.9)">2</text>
<text x="331.3" y="53.9" transform="rotate(-90 331.3 53.9)">3</text>
<text x="338.3" y="53.9" transform="rotate(-90 338.3 53.9)">4</text>
<text x="99.5" y="59.8">CON2</text>
<text x="221.2" y="59.8">CON4</text>
<text x="342.9" y="59.8">CON6</text>
<text x="99.5" y="63.3">CON1</text>
<text x="108.9" y="60.3">1</text>
<text x="108.9" y="63.9">2</text>
<text x="112.4" y="62.1">1</text>
<text x="112.4" y="65.6">2</text>
<text x="221.2" y="63.3">CON3</text>
<text x="230.6" y="60.3">1</text>
<text x="230.6" y="63.9">2</text>
<text x="234.1" y="62.1">1</text>
<text x="234.1" y="65.6">2</text>
<text x="342.9" y="63.3">CON5</text>
<text x="352.3" y="60.3">1</text>
<text x="352.3" y="63.9">2</text>
<text x="355.8" y="62.1">1</text>
<text x="355.8" y="65.6">2</text>
<text x="14.8" y="66.9">Relay_OUT1</text>
<text x="136.5" y="66.9">Relay_OUT2</text>
<text x="258.2" y="66.9">Relay_OUT3</text>
<text x="34.2" y="95.1">VCC12</text>
<text x="155.9" y="95.1">VCC12</text>
<text x="277.6" y="95.1">VCC12</text>
<text x="80.8" y="103" transform="rotate(-90 80.8 103)">1</text>
<text x="202.5" y="103" transform="rotate(-90 202.5 103)">1</text>
<text x="324.2" y="103" transform="rotate(-90 324.2 103)">1</text>
<text x="80.8" y="133.2" transform="rotate(-90 80.8 133.2)">2</text>
<text x="87.8" y="133.2" transform="rotate(-90 87.8 133.2)">3</text>
<text x="94.9" y="133.2" transform="rotate(-90 94.9 133.2)">4</text>
<text x="202.5" y="133.2" transform="rotate(-90 202.5 133.2)">2</text>
<text x="209.5" y="133.2" transform="rotate(-90 209.5 133.2)">3</text>
<text x="216.6" y="133.2" transform="rotate(-90 216.6 133.2)">4</text>
<text x="324.2" y="133.2" transform="rotate(-90 324.2 133.2)">2</text>
<text x="331.3" y="133.2" transform="rotate(-90 331.3 133.2)">3</text>
<text x="338.3" y="133.2" transform="rotate(-90 338.3 133.2)">4</text>
<text x="99.5" y="142.7">CON7</text>
<text x="99.5" y="139.2">CON8</text>
<text x="108.9" y="139.7">1</text>
<text x="108.9" y="143.2">2</text>
<text x="112.4" y="141.5">1</text>
<text x="219.4" y="142.7">CON9</text>
<text x="219.4" y="139.2">CON10</text>
<text x="230.6" y="139.7">1</text>
<text x="230.6" y="143.2">2</text>
<text x="234.1" y="141.5">1</text>
<text x="341.1" y="142.7">CON11</text>
<text x="341.1" y="139.2">CON12</text>
<text x="352.3" y="139.7">1</text>
<text x="352.3" y="143.2">2</text>
<text x="355.8" y="141.5">1</text>
<text x="14.8" y="146.2">Relay_OUT4</text>
<text x="112.4" y="145">2</text>
<text x="136.5" y="146.2">Relay_OUT5</text>
<text x="234.1" y="145">2</text>
<text x="258.2" y="146.2">Relay_OUT6</text>
<text x="355.8" y="145">2</text>
<text x="34.2" y="174.4">VCC12</text>
<text x="155.9" y="174.4">VCC12</text>
<text x="277.6" y="174.4">VCC12</text>
<text x="80.8" y="182.4" transform="rotate(-90 80.8 182.4)">1</text>
<text x="202.5" y="182.4" transform="rotate(-90 202.5 182.4)">1</text>
<text x="324.2" y="182.4" transform="rotate(-90 324.2 182.4)">1</text>
<text x="80.8" y="212.6" transform="rotate(-90 80.8 212.6)">2</text>
<text x="87.8" y="212.6" transform="rotate(-90 87.8 212.6)">3</text>
<text x="94.9" y="212.6" transform="rotate(-90 94.9 212.6)">4</text>
<text x="202.5" y="212.6" transform="rotate(-90 202.5 212.6)">2</text>
<text x="209.5" y="212.6" transform="rotate(-90 209.5 212.6)">3</text>
<text x="216.6" y="212.6" transform="rotate(-90 216.6 212.6)">4</text>
<text x="324.2" y="212.6" transform="rotate(-90 324.2 212.6)">2</text>
<text x="331.3" y="212.6" transform="rotate(-90 331.3 212.6)">3</text>
<text x="338.3" y="212.6" transform="rotate(-90 338.3 212.6)">4</text>
<text x="97.7" y="218.5">CON14</text>
<text x="108.9" y="219.1">1</text>
<text x="112.4" y="220.8">1</text>
<text x="219.4" y="218.5">CON16</text>
<text x="230.6" y="219.1">1</text>
<text x="234.1" y="220.8">1</text>
<text x="341.1" y="218.5">CON18</text>
<text x="352.3" y="219.1">1</text>
<text x="355.8" y="220.8">1</text>
<text x="14.8" y="225.6">Relay_OUT7</text>
<text x="97.7" y="222.1">CON13</text>
<text x="108.9" y="222.6">2</text>
<text x="112.4" y="224.4">2</text>
<text x="136.5" y="225.6">Relay_OUT8</text>
<text x="219.4" y="222.1">CON15</text>
<text x="230.6" y="222.6">2</text>
<text x="234.1" y="224.4">2</text>
<text x="258.2" y="225.6">Relay_OUT9</text>
<text x="341.1" y="222.1">CON17</text>
<text x="352.3" y="222.6">2</text>
<text x="355.8" y="224.4">2</text>
</g>
<g font-size="3.2" fill="#000080">
<text x="66" y="28.3">R5</text>
<text x="187.7" y="28.3">R10</text>
<text x="309.4" y="28.3">R16</text>
<text x="66" y="31.5">4.7k</text>
<text x="187.7" y="31.5">4.7k</text>
<text x="309.4" y="31.5">4.7k</text>
<text x="44.6" y="37.1">D1</text>
<text x="99.5" y="38.9">K1</text>
<text x="166.3" y="37.1">D4</text>
<text x="221.2" y="38.9">K2</text>
<text x="288" y="37.1">D5</text>
<text x="342.9" y="38.9">K3</text>
<text x="35.7" y="42.4">1N5819WS</text>
<text x="99.5" y="42">HF46F/12-HS1</text>
<text x="157.4" y="42.4">1N5819WS</text>
<text x="221.2" y="42">HF46F/12-HS1</text>
<text x="279.1" y="42.4">1N5819WS</text>
<text x="342.9" y="42">HF46F/12-HS1</text>
<text x="109.6" y="53">CN1</text>
<text x="231.3" y="53">CN3</text>
<text x="353" y="53">CN4</text>
<text x="64.7" y="56.5">LED2</text>
<text x="110" y="56.6">KF2EDGRC-5.08-2P</text>
<text x="186.4" y="56.5">LED4</text>
<text x="231.7" y="56.6">KF2EDGRC-5.08-2P</text>
<text x="308.1" y="56.5">LED5</text>
<text x="353.4" y="56.6">KF2EDGRC-5.08-2P</text>
<text x="71.9" y="65.4">Q1</text>
<text x="193.6" y="65.4">Q2</text>
<text x="315.3" y="65.4">Q3</text>
<text x="35.7" y="75.9">10k</text>
<text x="36.7" y="72.4">R9</text>
<text x="82.8" y="72.4">S8050-G_C164892</text>
<text x="157.4" y="75.9">10k</text>
<text x="158.4" y="72.4">R8</text>
<text x="204.5" y="72.4">S8050-G_C164892</text>
<text x="279.1" y="75.9">10k</text>
<text x="280.1" y="72.4">R15</text>
<text x="326.2" y="72.4">S8050-G_C164892</text>
<text x="59.6" y="83">R6</text>
<text x="181.3" y="83">R7</text>
<text x="303.1" y="83">R14</text>
<text x="58.6" y="86.5">100k</text>
<text x="180.3" y="86.5">100k</text>
<text x="302" y="86.5">100k</text>
<text x="66" y="107.7">R25</text>
<text x="187.7" y="107.7">R20</text>
<text x="309.4" y="107.7">R17</text>
<text x="66" y="110.8">4.7k</text>
<text x="187.7" y="110.8">4.7k</text>
<text x="309.4" y="110.8">4.7k</text>
<text x="44.6" y="116.5">D8</text>
<text x="99.5" y="118.3">K6</text>
<text x="166.3" y="116.5">D7</text>
<text x="221.2" y="118.3">K5</text>
<text x="288" y="116.5">D6</text>
<text x="342.9" y="118.3">K4</text>
<text x="35.7" y="121.8">1N5819WS</text>
<text x="99.5" y="121.4">HF46F/12-HS1</text>
<text x="157.4" y="121.8">1N5819WS</text>
<text x="221.2" y="121.4">HF46F/12-HS1</text>
<text x="279.1" y="121.8">1N5819WS</text>
<text x="342.9" y="121.4">HF46F/12-HS1</text>
<text x="64.7" y="135.9">LED8</text>
<text x="109.6" y="132.4">CN7</text>
<text x="110" y="135.9">KF2EDGRC-5.08-2P</text>
<text x="186.4" y="135.9">LED7</text>
<text x="231.3" y="132.4">CN6</text>
<text x="231.7" y="135.9">KF2EDGRC-5.08-2P</text>
<text x="308.1" y="135.9">LED6</text>
<text x="353" y="132.4">CN5</text>
<text x="353.4" y="135.9">KF2EDGRC-5.08-2P</text>
<text x="71.9" y="144.7">Q6</text>
<text x="193.6" y="144.7">Q5</text>
<text x="315.3" y="144.7">Q4</text>
<text x="35.7" y="155.3">10k</text>
<text x="36.7" y="151.8">R24</text>
<text x="82.8" y="151.7">S8050-G_C164892</text>
<text x="157.4" y="155.3">10k</text>
<text x="158.4" y="151.8">R21</text>
<text x="204.5" y="151.7">S8050-G_C164892</text>
<text x="279.1" y="155.3">10k</text>
<text x="280.1" y="151.8">R18</text>
<text x="326.2" y="151.7">S8050-G_C164892</text>
<text x="58.6" y="165.9">100k</text>
<text x="59.6" y="162.4">R23</text>
<text x="180.3" y="165.9">100k</text>
<text x="181.3" y="162.4">R22</text>
<text x="302" y="165.9">100k</text>
<text x="303.1" y="162.4">R19</text>
<text x="66" y="190.2">4.7k</text>
<text x="66" y="187.1">R34</text>
<text x="187.7" y="190.2">4.7k</text>
<text x="187.7" y="187.1">R29</text>
<text x="309.4" y="190.2">4.7k</text>
<text x="309.4" y="187.1">R26</text>
<text x="44.6" y="195.9">D11</text>
<text x="99.5" y="197.7">K9</text>
<text x="166.3" y="195.9">D10</text>
<text x="221.2" y="197.7">K8</text>
<text x="288" y="195.9">D9</text>
<text x="342.9" y="197.7">K7</text>
<text x="35.7" y="201.2">1N5819WS</text>
<text x="99.5" y="200.8">HF46F/12-HS1</text>
<text x="157.4" y="201.2">1N5819WS</text>
<text x="221.2" y="200.8">HF46F/12-HS1</text>
<text x="279.1" y="201.2">1N5819WS</text>
<text x="342.9" y="200.8">HF46F/12-HS1</text>
<text x="64.7" y="215.3">LED11</text>
<text x="109.6" y="211.8">CN10</text>
<text x="110" y="215.3">KF2EDGRC-5.08-2P</text>
<text x="186.4" y="215.3">LED10</text>
<text x="231.3" y="211.8">CN9</text>
<text x="231.7" y="215.3">KF2EDGRC-5.08-2P</text>
<text x="308.1" y="215.3">LED9</text>
<text x="353" y="211.8">CN8</text>
<text x="353.4" y="215.3">KF2EDGRC-5.08-2P</text>
<text x="71.9" y="224.1">Q9</text>
<text x="193.6" y="224.1">Q8</text>
<text x="315.3" y="224.1">Q7</text>
<text x="36.7" y="231.2">R33</text>
<text x="82.8" y="231.1">S8050-G_C164892</text>
<text x="158.4" y="231.2">R30</text>
<text x="204.5" y="231.1">S8050-G_C164892</text>
<text x="280.1" y="231.2">R27</text>
<text x="326.2" y="231.1">S8050-G_C164892</text>
<text x="35.7" y="234.7">10k</text>
<text x="157.4" y="234.7">10k</text>
<text x="279.1" y="234.7">10k</text>
<text x="58.6" y="245.3">100k</text>
<text x="59.6" y="241.7">R32</text>
<text x="180.3" y="245.3">100k</text>
<text x="181.3" y="241.7">R31</text>
<text x="302" y="245.3">100k</text>
<text x="303.1" y="241.7">R28</text>
</g>
</svg>
